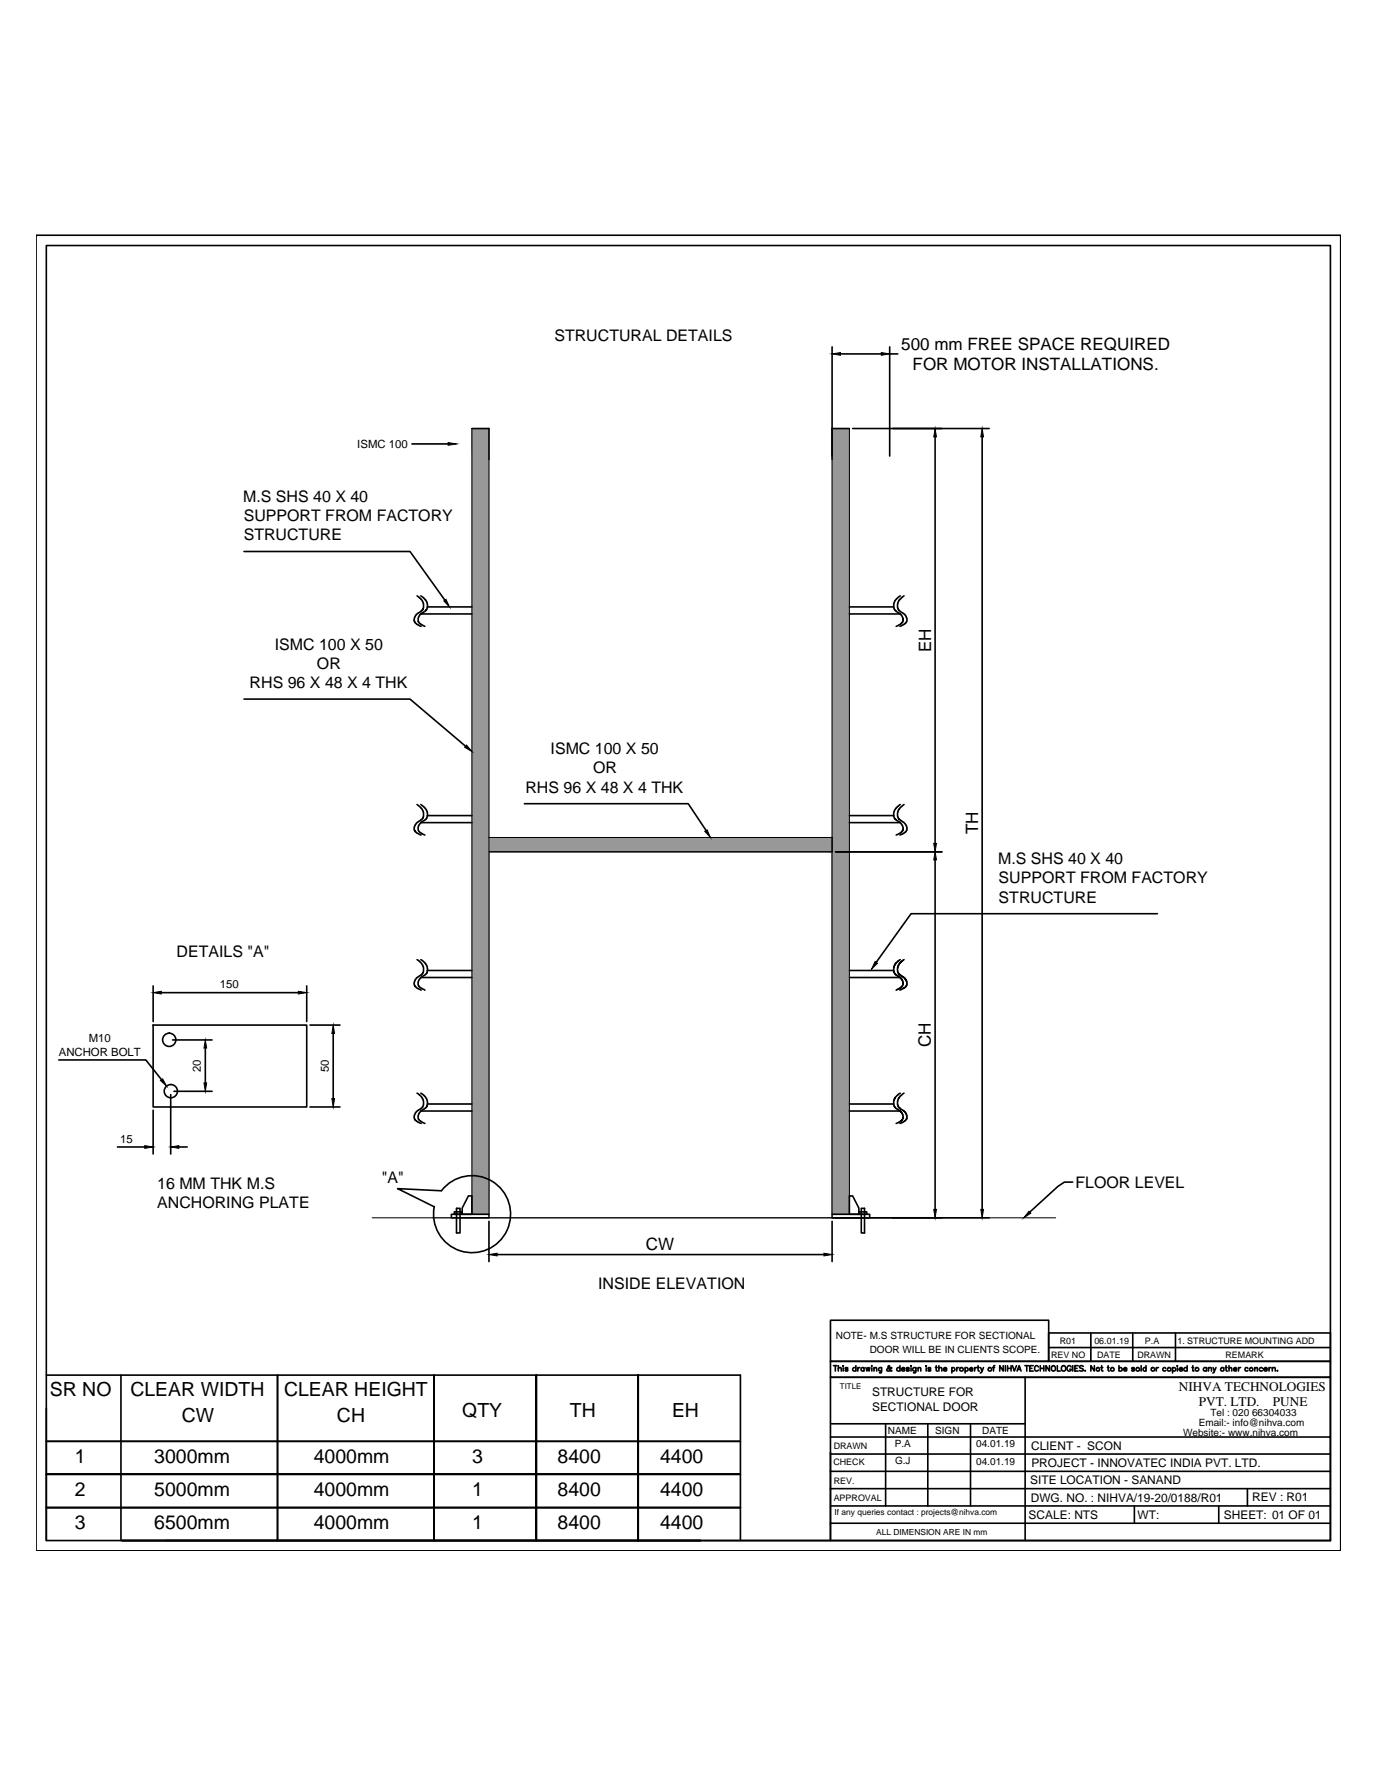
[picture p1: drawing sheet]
<svg xmlns="http://www.w3.org/2000/svg" width="216mm" height="279mm" viewBox="0 0 216 279" stroke-linecap="round" stroke-linejoin="round" font-family="sans-serif">
<!-- layer: 0 -->
<g fill="#989898" stroke="#989898" stroke-width=".16">
<path d="M76.6 131.2v2.2h53.7zM76.6 131.2h53.7v2.2z"/>
<path d="M73.9 67.1v123.1h2.7zM73.9 67.1h2.7v123.1z"/>
<path d="M130.3 67.1v123.1h2.7zM130.3 67.1h2.7v123.1z"/>
</g>
<!-- layer: at_Rect -->
<path d="M76.6 190.7v-57.3h53.7v57.3" fill="none" stroke="#000" stroke-width=".16"/>
<!-- layer: 0 -->
<path d="M76.6 190.7h53.7" fill="none" stroke="#a6a6a6" stroke-width=".16"/>
<g fill="none" stroke="#000" stroke-width=".25">
<path d="M5.6 36.8h204.3v206.1h-204.3zM7.3 38.5h201v202.8h-201zM130.3 54.3v17.6M131.6 55.4h6.4M139.3 54.3v17.1M139.3 55.4h1.3M64.5 69.5h5.7M73.9 67.1h2.7v4.8M130.3 67.1h2.7M133.5 67.1h21.4M146.4 68.4v63.7M153.8 68.4v121"/>
<path d="M38.2 86.4h26l5.5 7.6M65.3 93.3l.8 .7 .2 .5v.7l-.3 .5-1 .7-.2 .8 .2 .4 .9 .5M65.9 93.3l.7 .7 .3 .5v.5l-.1 .5-1.1 .9-.2 .5v.4l.3 .4 .7 .4M65.9 96.2h8M66.9 95.1h7M133 95.1h6.9M133 96.2h7.9M140.9 93.3l-.8 .7-.2 .5v.7l.4 .5 .9 .7 .2 .8-.3 .5-.8 .4M141.5 93.3l-.8 .8-.2 .5v.5l.2 .5 1.1 .8 .2 .8-.3 .5-.8 .4M38.2 109.5h26l8.7 7.4M65.3 126l.8 .8 .2 .5v.6l-.2 .4-.8 .5-.3 .3-.2 .8 .4 .5 .7 .4M65.9 126l.9 .8 .1 .8-.1 .6-.9 .6-.3 .4-.1 .8 .1 .3 .9 .5"/>
<path d="M65.9 128.8h8M66.9 127.7h7M82.1 125.9h25.7l2.7 4.2M130.3 131.2v2.2M130.8 133.4h16.7M133 127.7h6.9M133 128.8h7.9M140.9 126l-.8 .8-.2 .5v.6l.3 .4 .7 .5 .3 .3 .2 .8-.3 .5-.8 .4M141.5 126l-.8 .8-.2 .5v.5l.2 .4 .8 .6 .3 .4 .2 .7-.3 .5-.8 .4M146.4 134.7v54.7M24 154.4v5.6M25.2 155.5h21.5"/>
<path d="M48 154.4v5.6M65.3 150.3l.8 .7 .2 .5v.6l-.3 .6-.7 .4-.3 .3-.2 .7 .4 .6 .7 .4M65.9 150.3l.7 .6 .3 .4v.6l-.3 .7-.7 .5-.3 .4-.1 .7 .2 .4 .8 .5M65.9 153.1h8M66.9 152h7M133 152h6.9M133 153.1h7.9M140.9 150.3l-.8 .8-.2 .4v.7l.4 .5 .9 .6 .2 .4v.4l-.4 .6-.7 .4M141.5 150.3l-.8 .7-.2 .6v.5l.4 .6 .9 .6 .2 .6v.3l-.2 .4-.9 .5M181.2 143.1h-38.6l-5.4 7.6M9.2 166h13.6l2.5 3.1M18.4 179.6h4.3"/>
<path d="M24 160.5h24v12.9h-24zM24 173.9v6.8M26.7 171.4v9.3M27 162.9h6.2M27.2 170.9h6M28 179.6h1.3M32.1 164.1v5.5M48.5 173.4h4.7M48.5 160.5h4.7M52.2 161.9v10.2M65.3 171.2l.8 .7 .2 .5v.6l-.1 .4-1.2 .9-.2 .7 .4 .6 .7 .4M65.9 171.2l.7 .6 .3 .4v.7l-.3 .6-.7 .5-.3 .4-.1 .7 .2 .4 .8 .5"/>
<path d="M65.9 174h8M66.9 172.9h7M133 172.9h6.9M133 174h7.9M140.9 171.2l-.8 .8-.2 .4v.6l.4 .6 .9 .6 .2 .4v.5l-.3 .5-.8 .4M141.5 171.2l-.8 .7-.2 .6v.5l.4 .6 .9 .7 .2 .5v.3l-.3 .5-.8 .4M69.1 186.5l-6.9-.3 5.8 2.8M69.1 186.5a6 6 0 0 1 10 .5 6 6 0 0 1-4.2 9.1 6 6 0 0 1-6.9-7.1M71.1 189.8h1.3v.4h-1.3zM71.5 189.2h.5v3.9h-.5zM73.3 187.3h.6v2.9h-1.5v-1zM76.6 190.2h-5.9v.5h5.9"/>
<path d="M76.6 191.3v6.3M77.8 196.5h51.2M130.3 190.2h5.9v.5h-5.9M130.3 191.3v6.3M130.8 190.7h24.1M133 187.3h.5l1 1.9v1h-1.5zM134.5 189.8h1.2v.4h-1.2zM134.8 189.2h.6v3.9h-.6zM168 185.1h-1.4l-1 .7-4.4 4M7.3 215.4h108.6v25.9M18.9 215.4v25.9M43.4 215.4v25.9"/>
<path d="M99.9 215.4v25.9zM99.9 215.4v25.9M130 206.8h34.2v6.4h-34.2zM130.5 213.9h.5M130.8 213.9v.8M131.2 214.3l.3-.1h.2v.5M131.2 213.9v.8M132 213.9v.1zM132 214.2v.5M132.7 214.3l-.1-.1h-.3v.2l.4 .1v.2l-.4-.1M134 214.3a.28 .28 0 0 0-.4 0 .28 .28 0 0 0 0 .4 .28 .28 0 0 0 .4-.1M134 213.9v.8"/>
<path d="M134.3 214.2v.5M134.6 214.2h-.2l-.1 .2M135.3 214.3a.27 .27 0 0 0-.4 0 .27 .27 0 0 0 0 .4 .27 .27 0 0 0 .4-.1M135.3 214.2v.5M135.6 214.2l.1 .5 .2-.5 .2 .5 .1-.5M136.5 213.9v.1zM136.5 214.2v.5M136.8 214.3l.2-.1h.2l.1 .5M136.8 214.2v.5M138 214.2v.8h-.3M138 214.3a.27 .27 0 0 0-.4 0 .27 .27 0 0 0 0 .4 .27 .27 0 0 0 .4-.1M139.6 214.3l-.1-.1a.41 .41 0 0 1-.2 .5 .41 .41 0 0 1-.5-.1l.1-.2 .4-.3-.1-.2-.2 .1 .1 .2 .3 .4 .1 .1 .1-.1"/>
<path d="M140.9 214.3a.28 .28 0 0 0-.4 0 .28 .28 0 0 0 0 .4 .28 .28 0 0 0 .4-.1M140.9 213.9v.8M141.2 214.4h.5a.27 .27 0 0 0-.4-.2 .27 .27 0 0 0-.1 .4 .27 .27 0 0 0 .4 .1l.1-.1M142.3 214.3l-.1-.1h-.3v.2l.4 .2-.1 .1-.3-.1M142.6 213.9v.1zM142.6 214.2v.5M143.4 214.2v.7l-.4 .1M143.4 214.3a.28 .28 0 0 0-.4 0 .28 .28 0 0 0 0 .4 .28 .28 0 0 0 .4-.1M143.7 214.3l.2-.1h.2l.1 .5M143.7 214.2v.5M145 213.9v.1zM145 214.2v.5"/>
<path d="M145.7 214.3l-.1-.1h-.3v.2l.4 .2-.1 .1-.3-.1M146.4 214.2h.3M146.6 213.9v.7l.2 .1M147 214.3l.2-.1h.2l.1 .5M147 213.9v.8M147.7 214.4h.5a.27 .27 0 0 0-.3-.2 .27 .27 0 0 0-.2 .4 .27 .27 0 0 0 .4 .1l.1-.1M149 214.3a.27 .27 0 0 1 .4 0 .27 .27 0 0 1 0 .4 .27 .27 0 0 1-.4-.1M149 214.2v.8M149.8 214.2v.5M150.1 214.2h-.2l-.1 .2M151.1 214.3a.27 .27 0 0 1 .4 0 .27 .27 0 0 1 0 .4 .27 .27 0 0 1-.4-.1M151.1 214.2v.8"/>
<path d="M151.8 214.4h.5a.23 .23 0 0 0-.2-.2 .23 .23 0 0 0-.3 .2l.1 .2 .1 .1 .3-.1M152.6 214.2v.5M152.9 214.2h-.2l-.1 .2M153 214.2h.3M153.1 213.9v.7l.2 .1M153.5 214.2l.3 .5 .2-.5M153.8 214.7l-.3 .3M155.4 214.2h.3M155.8 213.9l-.3 .2v.6M157.1 213.9v.8l-.6-.8v.8M157.4 213.9v.8M157.7 213.9v.8"/>
<path d="M157.7 214.3h.6M158.3 213.9v.8M158.5 213.9l.3 .8 .3-.8M159.2 214.7l.4-.8 .3 .8M159.4 214.5h.3M160.5 213.9h.6M160.5 215.7h-30.5v25.6M160.8 213.9v.8M161.2 214.3h.4M161.8 213.9h-.6v.8h.6M162.6 214.1a.3 .3 0 0 0-.4-.2 .3 .3 0 0 0-.2 .3v.2a.31 .31 0 0 0 .2 .3 .31 .31 0 0 0 .4-.1M162.9 214.3h.5"/>
<path d="M162.9 213.9v.8M163.4 213.9v.8M164.2 208.8h44.1v4.4h-44.1zM164.2 211h44.1M164.3 213.9v.8l-.5-.8v.8M165.5 213.9v.8h.5M167.7 214.1a.33 .33 0 0 0-.4-.2 .33 .33 0 0 0-.2 .3 .38 .38 0 0 0 .1 .5 .38 .38 0 0 0 .5-.1v-.2h-.2M168 213.9v.8M168.3 214.3h.3M168.8 213.9h-.5v.8h.5M169.6 214l-.2-.1-.4 .1 .1 .2 .5 .3v.1l-.2 .1-.4-.1M169.9 214.6h.1"/>
<path d="M170.8 208.8v4.4M171.3 213.9v.8l-.5-.8v.8M172.4 214.2h.2M172.5 213.9v.7l.2 .1M173.4 214.2h.2M173.5 213.9v.7l.2 .1M175.2 214.3a.28 .28 0 0 1 .4 0 .28 .28 0 0 1 0 .4 .28 .28 0 0 1-.4-.1M175.2 213.9v.8M176 214.4h.4a.23 .23 0 0 0-.2-.2 .23 .23 0 0 0-.2 .2l.1 .3 .3-.1M177.3 208.8v4.4M177.6 214.3l-.1-.1h-.3v.2l.3 .1 .1 .1-.1 .1-.3-.1M178.7 213.9v.8"/>
<path d="M179.4 214.3a.27 .27 0 0 0-.4 0 .27 .27 0 0 0 0 .4 .27 .27 0 0 0 .4-.1M179.4 213.9v.8M181 214.2v.5M181.4 214.2h-.2l-.2 .2M182.5 214.3a.27 .27 0 0 0-.4 0 .27 .27 0 0 0 0 .4 .27 .27 0 0 0 .4-.1M183.6 214.3a.28 .28 0 0 1 .4 0 .28 .28 0 0 1 0 .4 .28 .28 0 0 1-.4-.1M183.6 214.2v.8M184 208.8v4.4M184.3 213.9v.1zM184.3 214.2v.5M184.6 214.4h.5a.27 .27 0 0 0-.3-.2 .27 .27 0 0 0-.2 .4 .27 .27 0 0 0 .5 .1v-.1M185.9 214.3a.28 .28 0 0 0-.5 0 .28 .28 0 0 0 0 .4 .28 .28 0 0 0 .5-.1"/>
<path d="M185.9 213.9v.8M186.6 214.2h.3M186.7 213.9v.8h.2M188.9 214.3a.28 .28 0 0 0-.4 0 .28 .28 0 0 0 0 .4 .28 .28 0 0 0 .4-.1M188.9 214.2v.5M189.2 214.3l.2-.1h.2l.1 .5M189.2 214.2v.5M189.9 214.2l.2 .5 .3-.5M190.1 214.7l-.2 .3M191.8 214.2h.3M192 213.9v.7l.2 .1M192.4 214.3l.2-.1h.2v.5"/>
<path d="M192.4 213.9v.8M193.1 214.4h.5a.24 .24 0 0 0-.2-.2 .24 .24 0 0 0-.3 .2l.1 .2 .2 .1 .2-.1M193.9 214.2v.5M194.2 214.2h-.2l-.1 .2M195.4 214.3a.27 .27 0 0 0-.4 0 .27 .27 0 0 0 0 .4 .27 .27 0 0 0 .4-.1M196.4 214.3l.3-.1h.2v.5M196.4 214.2v.5M197.7 214.3a.28 .28 0 0 0-.4 0 .28 .28 0 0 0 0 .4 .28 .28 0 0 0 .4-.1M197.9 214.4h.5a.27 .27 0 0 0-.4-.2 .27 .27 0 0 0-.1 .4 .27 .27 0 0 0 .4 .1l.1-.1M198.7 214.2v.5M199 214.2h-.2l-.1 .2M199.2 214.3l.2-.1h.2l.1 .5"/>
<path d="M199.2 214.2v.5M200 214.6v.1zM7.3 220.5v20.8M7.3 225.7h108.6M115.9 230.9h-108.6h108.6M115.9 236.1h-108.6h108.6M130 233.1h78.3M130 230.4h78.3M130 227.7h78.3M130 225.1h78.3M130 223h30.5M130 235.9h78.3"/>
<path d="M130 238.6h78.3M138.7 223v12.9M145.3 223v12.9M151.9 223v12.9M177.6 235.9v2.7M190.8 235.9v2.7M195.3 233.1v2.8M25.9 241.3h182.4M68 241.3v-25.9v25.9M84 241.3v-25.9v25.9M109.7 241.3h-90.6h90.6M160.5 241.3v-25.6h47.8h-78.3v-2.5h78.3v28.1"/>
<circle cx="26.5" cy="162.8" r="1.04"/>
<circle cx="26.7" cy="170.9" r="1.04"/>
<circle cx="150.5" cy="214.5" r=".29"/>
<circle cx="155" cy="214.5" r=".29"/>
<circle cx="164.9" cy="214.3" r=".4"/>
<circle cx="166.5" cy="214.3" r=".41"/>
<circle cx="171.9" cy="214.5" r=".28"/>
<circle cx="174.2" cy="214.5" r=".29"/>
<circle cx="178.1" cy="214.5" r=".29"/>
<circle cx="180.5" cy="214.5" r=".29"/>
<circle cx="183" cy="214.5" r=".29"/>
<circle cx="187.4" cy="214.5" r=".29"/>
<circle cx="191.4" cy="214.5" r=".29"/>
<circle cx="195.9" cy="214.5" r=".28"/>
</g>
<g fill="#000" stroke="#000" stroke-width=".16">
<path d="M130.3 55.4l1.3-.2v.4zM138 55.2l1.3 .2-1.3 .2zM70.2 69.3l1.3 .2-1.3 .2zM146.4 67.1l.2 1.3h-.4zM153.8 67.1l.2 1.3h-.4zM69.5 94.1l.3-.2 .6 1.2zM73 116.7l.9 1-1.2-.7zM110.3 130.2l.4-.2 .5 1.2zM146.4 133.4l.2 1.3h-.4zM146.2 132.1h.4l-.2 1.3zM24 155.5l1.2-.2v.4zM46.7 155.3l1.3 .2-1.3 .2z"/>
<path d="M137 150.6l.4 .2-.9 1zM22.7 179.4l1.3 .2-1.3 .2zM25.1 169.2l.4-.2 .6 1.1zM26.7 179.6l1.3-.2v.4zM31.9 169.6h.5l-.3 1.3zM32.1 162.9l.3 1.2h-.5zM52 172.1h.4l-.2 1.3zM52.2 160.5l.2 1.4h-.4zM76.6 196.5l1.2-.2v.4zM129 196.3l1.3 .2-1.3 .2zM146.2 189.4h.4l-.2 1.3zM153.6 189.4h.4l-.2 1.3z"/>
<path d="M161.1 189.7l.3 .3-1.1 .7z"/>
</g>
<path d="M73.9 67.1v123.1M76.6 71.9v118.8M130.3 71.9v59.3h-53.7M133 67.1v123.1M130.3 133.4v57.3M58.3 190.7h107" fill="none" stroke="#000" stroke-width=".16"/>
<!-- layer: at_Entity -->
<path d="M67.7 190.7h71.6" fill="none" stroke="#595959" stroke-width=".16"/>
<g font-size="3">
<text x="7.8" y="218.7">SR NO</text>
<text x="20.4" y="218.7">CLEAR WIDTH</text>
<text x="44.5" y="218.7">CLEAR HEIGHT</text>
<text x="72.4" y="222">QTY</text>
<text x="89.2" y="222">TH</text>
<text x="105.2" y="222">EH</text>
<text x="28.5" y="222.7">CW</text>
<text x="52.8" y="222.7">CH</text>
<text x="11.7" y="229.2">1</text>
<text x="24.1" y="229.2">3000mm</text>
<text x="49.1" y="229.2">4000mm</text>
<text x="73.9" y="229.2">3</text>
<text x="87.3" y="229.2">8400</text>
<text x="103.3" y="229.2">4400</text>
<text x="11.7" y="234.4">2</text>
<text x="11.7" y="239.5">3</text>
<text x="24.1" y="234.4">5000mm</text>
<text x="24.1" y="239.5">6500mm</text>
<text x="49.1" y="234.4">4000mm</text>
<text x="49.1" y="239.5">4000mm</text>
<text x="73.9" y="234.4">1</text>
<text x="73.9" y="239.5">1</text>
<text x="87.3" y="234.4">8400</text>
<text x="87.3" y="239.5">8400</text>
<text x="103.3" y="234.4">4400</text>
<text x="103.3" y="239.5">4400</text>
</g>
<g font-size="2.7">
<text x="141.1" y="54.8">500 mm FREE SPACE REQUIRED</text>
<text x="142.9" y="57.9">FOR MOTOR INSTALLATIONS.</text>
<text x="145.8" y="102.1" transform="rotate(-90 145.8 102.1)">EH</text>
<text x="153.1" y="130.7" transform="rotate(-90 153.1 130.7)">TH</text>
<text x="145.7" y="164" transform="rotate(-90 145.7 164)">CH</text>
<text x="101.1" y="195.8">CW</text>
</g>
<g font-size="2.5">
<text x="86.8" y="53.4">STRUCTURAL DETAILS</text>
<text x="38.1" y="78.6">M.S SHS 40 X 40</text>
<text x="38.2" y="81.6">SUPPORT FROM FACTORY</text>
<text x="38.2" y="84.6">STRUCTURE</text>
<text x="43" y="101.8">ISMC 100 X 50</text>
<text x="39.1" y="107.8">RHS 96 X 48 X 4 THK</text>
<text x="49.6" y="104.8">OR</text>
<text x="86.2" y="118.1">ISMC 100 X 50</text>
<text x="82.3" y="124.1">RHS 96 X 48 X 4 THK</text>
<text x="92.9" y="121.1">OR</text>
<text x="156.3" y="135.4">M.S SHS 40 X 40</text>
<text x="156.4" y="138.4">SUPPORT FROM FACTORY</text>
<text x="156.4" y="141.4">STRUCTURE</text>
<text x="27.7" y="149.9">DETAILS &quot;A&quot;</text>
<text x="59.8" y="185.2">&quot;A&quot;</text>
<text x="24.6" y="186.2">16 MM THK M.S</text>
<text x="24.6" y="189.2">ANCHORING PLATE</text>
<text x="168.4" y="186">FLOOR LEVEL</text>
<text x="93.7" y="201.9">INSIDE ELEVATION</text>
</g>
<g font-size="2.1">
<text x="184.6" y="217.9">NIHVA TECHNOLOGIES</text>
<text x="187.7" y="220.2">PVT. LTD.</text>
<text x="199.3" y="220.2">PUNE</text>
</g>
<g font-size="1.9">
<text x="136.5" y="218.7">STRUCTURE FOR</text>
<text x="136.5" y="221">SECTIONAL DOOR</text>
<text x="161.4" y="227.1">CLIENT - SCON</text>
<text x="161.3" y="232.5">SITE LOCATION - SANAND</text>
<text x="161.5" y="229.8">PROJECT - INNOVATEC INDIA PVT. LTD.</text>
<text x="161.1" y="237.9">SCALE: NTS</text>
<text x="161.4" y="235.2">DWG. NO. : NIHVA/19-20/0188/R01</text>
<text x="178.1" y="237.8">WT:</text>
<text x="191.6" y="237.9">SHEET: 01 OF 01</text>
<text x="196.1" y="235.1">REV : R01</text>
</g>
<g font-size="1.8">
<text x="55.9" y="70.2">ISMC 100</text>
<text x="34.4" y="154.8">150</text>
<text x="9.2" y="165.3">ANCHOR BOLT</text>
<text x="13.9" y="163.1">M10</text>
<text x="31.5" y="167.9" transform="rotate(-90 31.5 167.9)">20</text>
<text x="51.5" y="168" transform="rotate(-90 51.5 168)">50</text>
<text x="18.8" y="179">15</text>
</g>
<g font-size="1.6">
<text x="130.9" y="209.7">NOTE- M.S STRUCTURE FOR SECTIONAL</text>
<text x="136.2" y="211.9">DOOR WILL BE IN CLIENTS SCOPE.</text>
<text x="189.5" y="221.8">Tel : 020 66304033</text>
<text x="139" y="224.6">NAME</text>
<text x="140.1" y="226.6">P.A</text>
<text x="146.4" y="224.6">SIGN</text>
<text x="152.8" y="226.7">04.01.19</text>
<text x="153.8" y="224.6">DATE</text>
<text x="185.2" y="224.9">Website:- www.nihva.com</text>
<text x="187.7" y="223.4">Email:- info@nihva.com</text>
<text x="140.1" y="229.3">G.J</text>
<text x="152.8" y="229.4">04.01.19</text>
</g>
<g font-size="1.4">
<text x="164.6" y="212.7">REV NO</text>
<text x="165.9" y="210.5">R01</text>
<text x="171.3" y="210.5">06.01.19</text>
<text x="171.8" y="212.7">DATE</text>
<text x="178.1" y="212.7">DRAWN</text>
<text x="179.3" y="210.5">P.A</text>
<text x="184.3" y="210.5">1. STRUCTURE MOUNTING ADD</text>
<text x="191.9" y="212.7">REMARK</text>
<text x="130.5" y="227">DRAWN</text>
<text x="130.5" y="229.4">CHECK</text>
<text x="130.5" y="232.4">REV.</text>
<text x="130.5" y="235.1">APPROVAL</text>
</g>
<g font-size="1.3">
<text x="130.7" y="237.3">If any queries contact : projects@nihva.com</text>
<text x="137.2" y="240.3">ALL DIMENSION ARE IN mm</text>
</g>
<text font-size="1.2" x="131.5" y="217.6">TITLE</text>
</svg>
